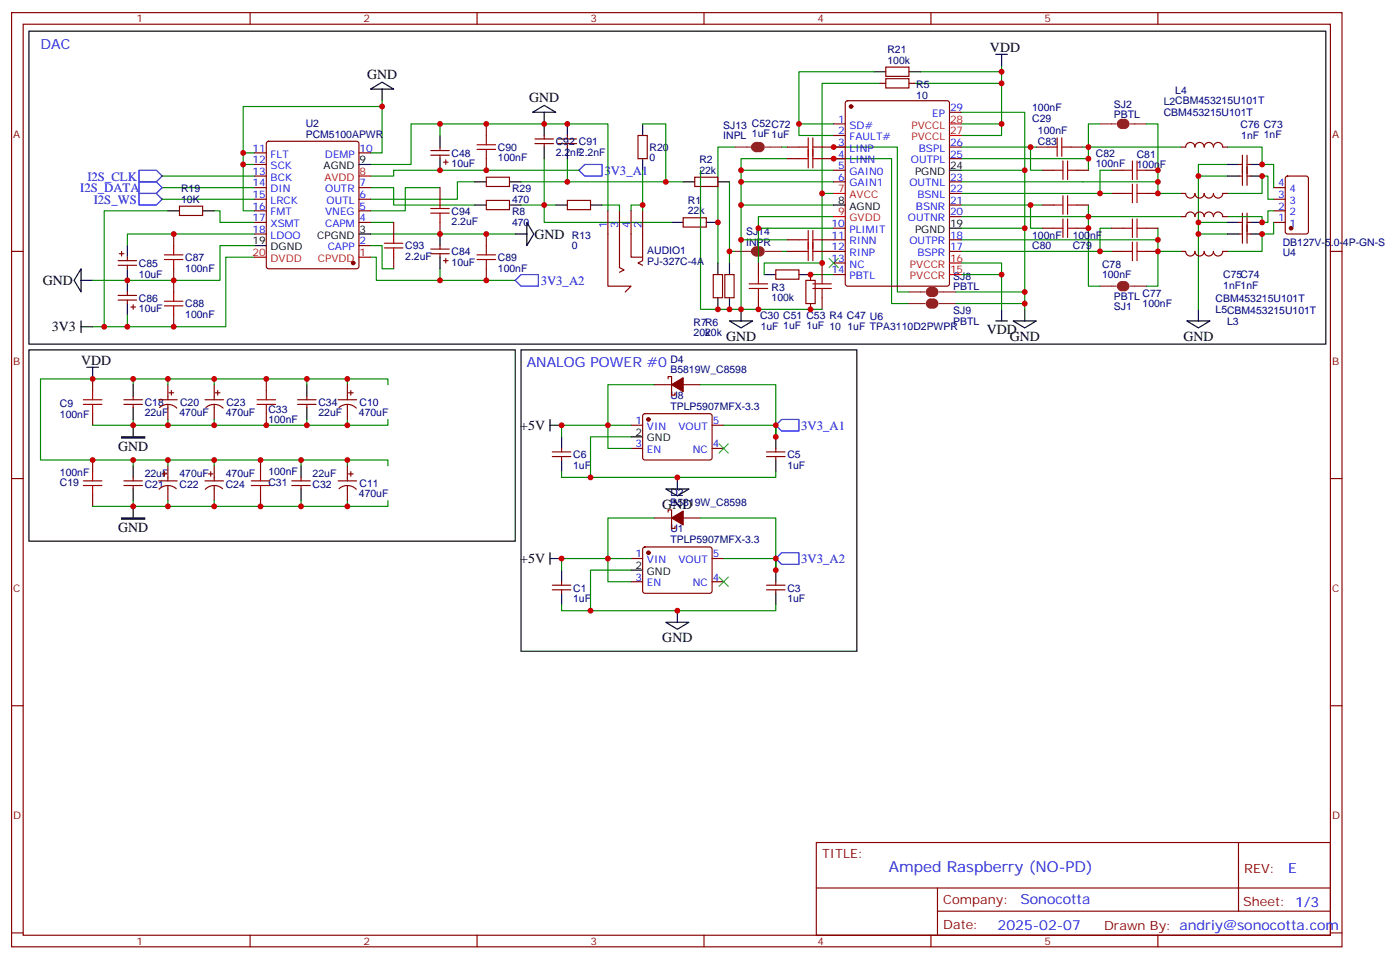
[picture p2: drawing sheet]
<svg xmlns="http://www.w3.org/2000/svg" width="427mm" height="292mm" viewBox="0 0 427 292" stroke-linecap="round" stroke-linejoin="round" font-family="sans-serif">
<g fill="none" stroke="#870000" stroke-width=".35">
<path d="M3.5 3.8h405.4v284.4h-405.4zM7.1 7.4h398.2v277.3h-398.2zM76.2 3.8v3.6M145.3 3.8v3.6M214.5 3.8v3.6M283.6 3.8v3.6M352.8 3.8v3.6M148.2 37.7v3.5M254 37.7h3.5M257.8 30.9l.4-.2h30.4l.6 .4 .1 55.3-.5 .6-30.6 .1-.6-.5-.1-55.2zM268.1 25.4h1.8M269.9 20.4h7v2.8h-7z"/>
<path d="M269.9 24h7v2.8h-7zM276.9 25.4h1.8M289.3 34.2h3.5M77.6 57.1h3.5M77.6 53.6h3.5M77.6 50.1h3.5M77.6 46.5h3.5M81.4 43.2l.4-.2h26.9l.5 .2 .2 .5v37.4l-.3 .5-.4 .2h-26.9l-.5-.2-.2-.5v-37.4zM109.4 57.1h3.5M109.4 46.5h3.5M131.2 47.2h5.7M131.2 45.8h5.7"/>
<path d="M134.1 44.8v1M134.1 47.2v1.1M134.1 57.1v3.5M135.1 49.4h1.4M135.8 48.6v1.5M148.2 53.9h7v2.9h-7zM148.2 48.3v3.5M163 43.7h5.6M163 42.3h5.6M165.8 41.2v1.1M165.8 43.7v1.1M170 43.7h5.7"/>
<path d="M170 42.3h5.7M172.9 41.2v1.1M172.9 43.7v1.1M194.4 41.2h2.8v7.1h-2.8zM211.7 53.9h7v2.9h-7zM239.9 44.8h3.5M239.9 48.3h3.5M250.5 44.8h7M250.5 48.3h7M254 51.8h3.5M254 41.2h3.5M254 55.4h3.5"/>
<path d="M289.3 44.8h3.5M289.3 48.3h3.5M289.3 58.9h3.5M289.3 55.4h3.5M315.7 44.8h3.6M317.5 51.8h3.5M326.3 44.8h3.5M328.1 51.8h3.5M338.7 58.9h3.5M338.7 51.8h3.5M349.2 58.9h3.6M349.2 51.8h3.6"/>
<path d="M359.8 44.8h1.4a1.41 1.41 0 0 1 1.5-1.4 1.41 1.41 0 0 1 1.4 1.4 1.41 1.41 0 0 1 1.4-1.4 1.41 1.41 0 0 1 1.4 1.4 1.41 1.41 0 0 1 1.4-1.4 1.41 1.41 0 0 1 1.4 1.4 1.41 1.41 0 0 1 1.4-1.4 1.41 1.41 0 0 1 1.4 1.4h1.4M359.8 58.9h1.4a1.41 1.41 0 0 0 1.5 1.4 1.41 1.41 0 0 0 1.4-1.4 1.41 1.41 0 0 0 1.4 1.4 1.41 1.41 0 0 0 1.4-1.4 1.41 1.41 0 0 0 1.4 1.4 1.41 1.41 0 0 0 1.4-1.4 1.41 1.41 0 0 0 1.4 1.4 1.41 1.41 0 0 0 1.4-1.4h1.4M377.5 53.6h1M377.5 50.1h1M378.5 47.2v9.2M379.9 47.2v9.2M379.9 53.6h1.1M379.9 50.1h1.1M388.1 57.1h3.5M391.8 53.8l.5-.2h5.6l.7 .4v16.5l-.4 .7h-5.9l-.7-.4v-16.5zM3.5 76.5h3.6M36 79.3h5.6"/>
<path d="M36.3 77.2h1.4M37 76.5v1.4M38.8 78.3v1M52.9 71.2v3.6M54.7 62.8h7v2.8h-7zM77.6 67.7h3.5M77.6 64.2h3.5M77.6 60.6h3.5M77.6 71.2h3.5M109.4 67.7h3.5M109.4 64.2h3.5M109.4 60.6h3.5"/>
<path d="M109.4 74.8h3.5M119.9 67.7v3.5M119.9 78.3v3.5M131.2 77.2h5.7M131.2 75.8h5.7M134.1 67.7v3.5M134.1 74.8v1M134.1 77.2v1.1M135.1 79.3h1.4M135.8 78.6v1.4M148.2 61h7v2.8h-7zM148.2 71.2v3.6"/>
<path d="M172.9 61h7v2.8h-7zM185.2 64.2v22.9h7.1l-1.8 1.8M188.7 64.2v17.3l1.4 .7-1.4 .7M192.3 64.2v14.1h3.5M195.8 64.2v15.1l-1.4 .7 1.4 .8M208.1 66.3h7.1v2.8h-7.1zM239.9 76.5h3.5M239.9 73h3.5M250.5 76.5h7M250.5 73h7M254 69.5h3.5M289.3 76.5h3.5"/>
<path d="M289.3 73h3.5M289.3 62.4h3.5M289.3 65.9h3.5M317.5 69.5h3.5M317.5 62.4h3.5M328.1 69.5h3.5M328.1 62.4h3.5M338.7 76.5h3.5M338.7 69.5h3.5M349.2 76.5h3.6M349.2 69.5h3.6M359.8 65.9h1.4a1.41 1.41 0 0 1 1.5-1.4 1.41 1.41 0 0 1 1.4 1.4 1.41 1.41 0 0 1 1.4-1.4 1.41 1.41 0 0 1 1.4 1.4 1.41 1.41 0 0 1 1.4-1.4 1.41 1.41 0 0 1 1.4 1.4 1.41 1.41 0 0 1 1.4-1.4 1.41 1.41 0 0 1 1.4 1.4h1.4"/>
<path d="M364.1 76.5a1.41 1.41 0 0 1-1.4 1.4 1.41 1.41 0 0 1-1.5-1.4h-1.4M366.9 76.5a1.41 1.41 0 0 1-1.4 1.4 1.41 1.41 0 0 1-1.4-1.4M369.7 76.5a1.41 1.41 0 0 1-1.4 1.4 1.41 1.41 0 0 1-1.4-1.4M372.5 76.5a1.41 1.41 0 0 1-1.4 1.4 1.41 1.41 0 0 1-1.4-1.4M372.5 76.5h1.4M377.5 67.7h1M377.5 71.2h1M378.5 64.9v9.1M379.9 67.7h1.1M379.9 64.9v9.1M379.9 71.2h1.1M388.1 67.7h3.5"/>
<path d="M388.1 64.2h3.5M388.1 60.6h3.5M405.3 76.5h3.6M36 80.8h5.6M36 91.3h5.6M36 89.9h5.6M38.8 80.8v1M38.8 88.9v1M38.8 91.3v1.1M39.9 93.5h1.4M40.6 92.7v1.5M52.9 81.8v7.1"/>
<path d="M52.9 95.9v3.5M148.2 81.8v3.5M217.3 83.6h2.8v7h-2.8zM220.8 83.6h2.9v7h-2.9zM231.1 80v3.6M231.1 90.6v3.6M236.4 82.2h7v2.8h-7zM245.5 85.3h2.9v7.1h-2.9zM246.9 83.6v1.7M246.9 92.4v1.8M250.5 80v3.6M250.5 90.6v3.6"/>
<path d="M254 80h3.5M254 83.6h3.5M28.2 115.3v3.6M51.2 117.1v4.6M51.5 119.6h1.4M52.2 118.9v1.4M65.3 117.1v4.6M65.6 119.6h1.4M66.3 118.9v1.4M81.1 115.3v3.6M105.8 117.1v4.6M106.2 119.6h1.4"/>
<path d="M106.9 118.9v1.4M199.3 117.1h5.3M203.6 115.3v-.7h1v5.7h1.1v-.7M208.1 117.1h5.3M28.2 125.9v3.5M37.7 121.7h5.7M37.7 123.1h5.7M40.6 120.6v1.1M40.6 123.1v1M48.3 121.7h5.7M48.6 124.1a3.8 3.8 0 0 1 5.3 .1M51.2 123.1v4.6"/>
<path d="M62.4 121.7h5.7M62.7 124.1a3.8 3.8 0 0 1 5.3 .1M65.3 123.1v4.6M81.1 125.9v3.5M90.7 121.7h5.6M90.7 123.1h5.6M93.5 120.6v1.1M93.5 123.1v1M103 121.7h5.7M103.3 124.1a3.8 3.8 0 0 1 5.2 .1M105.8 123.1v4.6M168.3 139h5.6"/>
<path d="M168.3 137.5h5.6M171.1 136.5v1M171.1 139v1M192.3 129.4h3.5M192.3 136.5h3.5M196 126.1l.5-.2 20 .1 .5 .6-.1 13-.6 .4h-20.1l-.4-.7v-12.7zM217 129.4h3.5M217 136.5h3.5M233.5 139h5.7M233.5 137.5h5.7M236.4 136.5v1M236.4 139v1"/>
<path d="M3.5 145.7h3.6M28.2 140v3.5M28.2 150.6v3.5M37.7 146.4h5.7M37.7 147.8h5.7M40.6 145.3v1.1M40.6 147.8v1M48.3 146.4h5.7M49.4 144.3h1.4M50.1 143.5v1.5M51.2 141.8v4.6M51.2 147.8v4.6"/>
<path d="M53.7 148.7a3.8 3.8 0 0 0-5.3 .2M62.4 146.4h5.7M63.5 144.3h1.4M64.2 143.5v1.5M65.3 141.8v4.6M65.3 147.8v4.6M67.8 148.7a3.8 3.8 0 0 0-5.2 .2M79.4 140v3.5M79.4 150.6v3.5M88.9 146.4h5.6M88.9 147.8h5.6M91.7 145.3v1.1"/>
<path d="M91.7 147.8v1M103 146.4h5.7M103.3 148.7a3.8 3.8 0 0 1 5.2 .2M105.8 141.8v4.6M105.8 147.8v4.6M106.2 144.3h1.4M106.9 143.5v1.5M199.3 157.7h5.3M203.6 155.9v-.7h1v5.6h1.1v-.7M208.1 157.7h5.3M405.3 145.7h3.6M168.3 179.5h5.6"/>
<path d="M168.3 178.1h5.6M171.1 177.1v1M171.1 179.5v1.1M192.3 170h3.5M192.3 177.1h3.5M196 166.7l.5-.2h20l.5 .7-.1 13-.6 .4-20.1-.1-.4-.6v-12.7zM217 170h3.5M217 177.1h3.5M233.5 179.5h5.7M233.5 178.1h5.7M236.4 177.1v1M236.4 179.5v1.1"/>
<path d="M3.5 214.8h3.6M405.3 214.8h3.6M248.7 256.4h156.6v28.3h-156.6zM377.3 256.5v20.8M248.7 270.3h156.5M285.6 277.3h119.6M285.6 270.3v14.1M3.5 284h3.6M76.2 284.7v3.5M145.3 284.7v3.5M214.5 284.7v3.5M283.6 284.7v3.5"/>
<path d="M352.8 284.7v3.5M405.3 284h3.6"/>
</g>
<g fill="none" stroke="#000" stroke-width=".35">
<path d="M8.8 9.5h395.1v95.2h-395.1zM303.4 16.5h3.5M305.2 16.5v3.6M112.9 27.1l3.5-2.1 3.5 2.1zM116.4 27.1v3.6M162.3 34.2l3.5-2.1 3.5 2.1zM165.8 34.2v7M172.9 37.7v3.5M195.8 37.7v3.5M266.3 21.8h3.6M276.9 21.8h3.6M109.4 50.1h3.5"/>
<path d="M134.1 41.2v3.6M134.1 48.3v3.5M144.6 55.4h3.6M155.2 55.4h3.5M165.8 44.8v3.5M172.9 44.8v3.5M195.8 48.3v3.5M208.1 55.4h3.6M218.7 55.4h3.5M289.3 51.8h3.5M373.9 53.6h3.6M373.9 50.1h3.6"/>
<path d="M381 53.6h3.5M381 50.1h3.5M38.8 74.8v3.5M51.2 64.2h3.5M61.7 64.2h3.6M77.6 74.8h3.5M109.4 71.2h3.5M134.1 71.2v3.6M134.1 78.3v3.5M144.6 62.4h3.6M155.2 62.4h3.5M157 71.2h3.5"/>
<path d="M160.5 67.7l2.1 3.5-2.1 3.6zM169.3 62.4h3.6M179.9 62.4h3.5M204.6 67.7h3.5M215.2 67.7h3.5M254 62.4h3.5M289.3 69.5h3.5M373.9 67.7h3.6M373.9 71.2h3.6M381 67.7h3.5M381 71.2h3.5M24.7 81.8v7.1l-2.1-3.6z"/>
<path d="M24.7 85.3h3.5M24.7 99.4h3.5M24.7 97.7v3.5M38.8 81.8v7.1M38.8 92.4v3.5M218.7 80v3.6M218.7 90.6v3.6M222.2 97.7h7.1l-3.5 2.1zM222.2 80v3.6M222.2 90.6v3.6M225.8 94.2v3.5M232.8 83.6h3.6"/>
<path d="M243.4 83.6h3.5M303.4 97.7h3.5M305.2 94.2v3.5M308.7 97.7h7l-3.5 2.1zM312.2 94.2v3.5M361.6 97.7h7.1l-3.6 2.1zM365.1 94.2v3.5M8.8 106.5h148.2v58.2h-148.2zM26.5 111.8h3.5M28.2 111.8v3.5M40.6 117.1v3.5M93.5 117.1v3.5"/>
<path d="M158.7 106.5h102.4v91.7h-102.4zM40.6 124.1v3.6M40.6 129.4v3.6M93.5 124.1v3.6M167.6 127.7v3.5M167.6 129.4h3.5M171.1 133v3.5M192.3 133h3.5M236.4 133v3.5M40.6 141.8v3.5M40.6 148.8v3.6M40.6 154.1v3.6"/>
<path d="M91.7 141.8v3.5M91.7 148.8v3.6M171.1 140v3.5M202.8 148.8h7.1l-3.5 2.2zM206.4 145.3v3.5M236.4 140v3.5M167.6 170h3.5M167.6 168.2v3.6M171.1 173.5v3.6M192.3 173.5h3.5M236.4 173.5v3.6M171.1 180.6v3.5"/>
<path d="M202.8 189.4h7.1l-3.5 2.1zM206.4 185.9v3.5M236.4 180.6v3.5"/>
</g>
<g fill="none" stroke="#008700" stroke-width=".35">
<path d="M116.4 30.7v15.8h-3.5M116.4 32.4h-42.3v14.1h3.5M134.1 37.7v3.5M195.8 37.7h7v17.7M254 37.7h-10.6v3.5h10.6M266.3 21.8h-22.9v15.9M268.1 25.4h-17.6v33.5h3.5M280.5 21.8h24.7M292.8 34.2h19.4v17.6M292.8 37.7h12.4M305.2 25.4v15.8h-12.4M305.2 20.1v5.3h-26.5"/>
<path d="M335.1 37.7h-3.5v7.1h-1.8M349.2 37.7h3.6v17.7M49.4 57.1h28.2M49.4 53.6h28.2M74.1 46.5v17.7h3.5M74.1 50.1h3.5M112.9 57.1h7v5.3h24.7M112.9 50.1h12.3v-12.4h60v26.5M134.1 57.1h-10.6v7.1h-10.6M144.6 55.4h-5.3v5.2h-26.4M165.8 48.3v14.1h-7.1M172.9 48.3v7.1h-14.2"/>
<path d="M172.9 55.4h35.2M176.4 51.8h-56.5v1.8h-7M195.8 51.8v12.4M213.4 51.8v42.4h12.4M222.2 55.4v21.1M224 44.8h-5.3v35.2M225.8 51.8h28.2M225.8 55.4h28.2M238.1 44.8h1.8M239.9 48.3h-14.1v45.9h24.7M250.5 58.9v21.1h-17.7v3.6M254 44.8h19.4v44.1h3.5"/>
<path d="M254 48.3h17.6v44.1h5.3M292.8 55.4h60v3.5h7M292.8 58.9h45.9M292.8 51.8h19.4v17.7M292.8 44.8h22.9M314 44.8v7h3.5M331.6 48.3v3.5M338.7 51.8h-3.6v7.1M359.8 44.8h-28.2v3.5h-38.8M365.1 53.6v14.1M373.9 50.1h-8.8v3.5h8.8M373.9 58.9h10.6v-5.3h1.8v7h1.8"/>
<path d="M373.9 44.8h10.6v5.3h3.6v7M49.4 60.6h28.2M51.2 64.2h-19.5v35.2M65.3 64.2h1.7v3.5h10.6M77.6 71.2h-38.8v3.6M77.6 74.8h-10.6v10.5h-38.8M77.6 78.3h-8.8v21.1h-40.6M112.9 71.2h44.1M112.9 78.3h1.8v7h42.3M112.9 74.8h3.5v7h3.5M112.9 67.7h7M169.3 62.4h-3.5v5.3h38.8"/>
<path d="M183.4 62.4h5.3v1.8M195.8 62.4h-3.5v1.8M224 76.5h-1.8v3.5M225.8 62.4h28.2M225.8 73h14.1M231.1 69.5h22.9M238.1 76.5h1.8M254 65.9h-22.9v14.1M292.8 76.5h45.9M292.8 69.5h19.4v24.7M292.8 73h60M292.8 62.4h24.7"/>
<path d="M314 62.4v7.1h3.5M331.6 62.4v3.5h-38.8M338.7 69.5h-3.6v7M352.8 76.5v10.6h-3.6M352.8 73v3.5h7M352.8 69.5v3.5M359.8 65.9h-28.2v21.2h3.5M365.1 71.2v23M373.9 67.7h-8.8v3.5h8.8M388.1 64.2h-1.8v3.5h-1.8v-1.8h-10.6M388.1 67.7v3.5h-3.6v5.3h-10.6M38.8 95.9v3.5"/>
<path d="M134.1 81.8v3.5M246.9 83.6h7.1M291 88.9h21.2M291 92.4h21.2M292.8 83.6h12.4M292.8 80h12.4v14.2M40.6 115.3v1.8M51.2 117.1v-1.8h-38.9v24.7h28.3v1.8M51.2 115.3h14.1v1.8M65.3 115.3h28.2v1.8M93.5 115.3h12.3v1.8M105.8 115.3h12.4v1.8"/>
<path d="M199.3 117.1h-14.1v19.4h7.1M213.4 117.1h23v15.9M40.6 127.7v1.7M51.2 127.7v1.7h-23M65.3 127.7v1.7h-14.1M93.5 127.7v1.7h-28.2M105.8 127.7v1.7h-12.3M118.2 127.7v1.7h-12.4M192.3 133h-12.4v12.3M192.3 129.4h-21.2v3.6M220.5 129.4h15.9v3.6M236.4 129.4v3.6"/>
<path d="M40.6 140h10.6v1.8M40.6 152.4v1.7h-12.4M51.2 140h14.1v1.8M51.2 152.4v1.7h-10.6M65.3 152.4v1.7h-14.1M65.3 140h26.4v1.8M91.7 152.4v1.7h-26.4M91.7 140h14.1v1.8M105.8 152.4v1.7h-14.1M105.8 140h12.4v1.8M118.2 152.4v1.7h-12.4M171.1 143.5v1.8h65.3v-1.8"/>
<path d="M199.3 157.7h-14.1v19.4h7.1M213.4 157.7h23v15.8M192.3 173.5h-12.4v12.4M192.3 170h-21.2v3.5M220.5 170h15.9v3.5M236.4 170v3.5M171.1 184.1v1.8h65.3v-1.8"/>
</g>
<g fill="none" stroke="#a10000" stroke-width=".35">
<path d="M145.3 45.5h5.7M145.3 44.1h5.7M148.2 41.2v2.9M148.2 45.5v2.8M243.4 44.8h2.8M243.4 48.3h2.8M246.2 41.9v9.2M247.6 44.8h2.9M247.6 41.9v9.2M247.6 48.3h2.9M319.3 44.8h2.8M321 51.8h2.8"/>
<path d="M322.1 41.9v5.7M323.5 44.8h2.8M323.5 41.9v5.7M323.8 49v5.6M323.8 59.6v5.6M325.3 49v5.6M325.3 59.6v5.6M325.3 51.8h2.8M342.2 58.9h2.8M342.2 51.8h2.8M345 49v5.6M345 56.1v5.6"/>
<path d="M346.4 49v5.6M346.4 56.1v5.6M346.4 58.9h2.8M346.4 51.8h2.8M50.1 79h5.6M50.1 77.6h5.6M52.9 74.8v2.8M52.9 79v2.8M117.1 74h5.7M117.1 75.5h5.7M119.9 71.2v2.8M119.9 75.5v2.8"/>
<path d="M131.2 63.5h5.7M131.2 64.9h5.7M134.1 60.6v2.9M134.1 64.9v2.8M145.3 79h5.7M145.3 77.6h5.7M148.2 74.8v2.8M148.2 79v2.8M243.4 76.5h2.8M243.4 73h2.8M246.2 70.2v9.1M247.6 76.5h2.9"/>
<path d="M247.6 70.2v9.1M247.6 73h2.9M321 69.5h2.8M321 62.4h2.8M323.8 66.6v5.7M325.3 69.5h2.8M325.3 62.4h2.8M325.3 66.6v5.7M342.2 76.5h2.8M342.2 69.5h2.8M345 66.6v5.7M345 73.7v5.6"/>
<path d="M346.4 76.5h2.8M346.4 66.6v5.7M346.4 73.7v5.6M346.4 69.5h2.8M50.1 93.1h5.6M50.1 91.7h5.6M52.9 88.9v2.8M52.9 93.1v2.8M228.2 86.4h5.7M228.2 87.8h5.7M231.1 83.6v2.8M231.1 87.8v2.8"/>
<path d="M247.6 86.4h5.7M247.6 87.8h5.7M250.5 83.6v2.8M250.5 87.8v2.8M28.2 118.9v2.8M81.1 118.9v2.8M25.4 123.1h5.6M25.4 121.7h5.6M28.2 123.1v2.8M78.3 123.1h5.7M78.3 121.7h5.7M81.1 123.1v2.8"/>
<path d="M25.4 146.4h5.6M25.4 147.8h5.6M28.2 143.5v2.9M28.2 147.8v2.8M76.6 146.4h5.6M76.6 147.8h5.6M79.4 143.5v2.9M79.4 147.8v2.8"/>
</g>
<path d="M37 133h7.1v.3h-7.1zM37 157.7h7.1v.3h-7.1z" fill="#000" stroke="#000" stroke-width=".35"/>
<g fill="#870000" stroke="#870000" stroke-width=".35">
<path d="M204.6 157.7l3.5-2.2v4.3z"/>
<path d="M204.6 117.1l3.5-2.1v4.2z"/>
<circle cx="393.3" cy="69.5" r=".53"/>
<circle cx="259.3" cy="32.4" r=".53"/>
<circle cx="107.6" cy="80" r=".53"/>
<circle cx="197.6" cy="168.2" r=".53"/>
<circle cx="197.6" cy="127.7" r=".53"/>
</g>
<path d="M341.8 37a.71 .71 0 0 0-.7 .7 .71 .71 0 0 0 .7 .7M342.5 37a.71 .71 0 0 1 .8 .7 .71 .71 0 0 1-.8 .7M230.7 44.1a.76 .76 0 0 0-1 .7 .76 .76 0 0 0 1 .7M231.4 44.1a.71 .71 0 0 1 .7 .7 .71 .71 0 0 1-.7 .7M230.7 75.8a.76 .76 0 0 0-1 .7 .76 .76 0 0 0 1 .7M231.4 75.8a.71 .71 0 0 1 .7 .7 .71 .71 0 0 1-.7 .7M283.6 91.7a.71 .71 0 0 0-.7 .7 .71 .71 0 0 0 .7 .7M283.6 88.2a.71 .71 0 0 0-.7 .7 .71 .71 0 0 0 .7 .7M284.3 91.7a.71 .71 0 0 1 .7 .7 .71 .71 0 0 1-.7 .7M284.3 88.2a.71 .71 0 0 1 .7 .7 .71 .71 0 0 1-.7 .7M341.8 86.4a.71 .71 0 0 0-.7 .7 .71 .71 0 0 0 .7 .7M342.5 86.4a.71 .71 0 0 1 .8 .7 .71 .71 0 0 1-.8 .7" fill="none" stroke="#8c2424" stroke-width="1.8"/>
<g fill="none" stroke="#8c2424" stroke-width=".35">
<path d="M335.1 37.7h5M344.3 37.7h4.9M224 44.8h5M229.7 44.8h2.4M233.2 44.8h4.9M224 76.5h5M229.7 76.5h2.4M233.2 76.5h4.9M276.9 92.4h5M276.9 88.9h5M286.1 92.4h4.9M286.1 88.9h4.9"/>
<path d="M335.1 87.1h5M344.3 87.1h4.9"/>
</g>
<path d="M42.3 55.4h5.3l1.8 1.7-1.8 1.8h-5.3zM42.3 58.9h5.3l1.8 1.7-1.8 1.8h-5.3zM42.3 51.8h5.3l1.8 1.8-1.8 1.8h-5.3zM176.4 51.8l1.8-1.7h5.2v3.5h-5.2zM157 85.3l1.7-1.7h5.3v3.5h-5.3zM236.4 129.4l1.7-1.7h5.3v3.5h-5.3zM236.4 170l1.7-1.8h5.3v3.6h-5.3z" fill="none" stroke="#00f" stroke-width=".35"/>
<path d="M252.6 78.6l2.8 2.9M255.4 78.6l-2.8 2.9M219.1 135.1l2.8 2.8M221.9 135.1l-2.8 2.8M219.1 175.6l2.8 2.9M221.9 175.6l-2.8 2.9" fill="none" stroke="#3c3" stroke-width=".35"/>
<path d="M289.3 37.7h3.5M109.4 53.6h3.5M254 58.9h3.5M289.3 41.2h3.5M77.6 78.3h3.5M109.4 78.3h3.5M254 65.9h3.5M289.3 83.6h3.5M289.3 80h3.5" fill="none" stroke="#f00" stroke-width=".35"/>
<g fill="#c00">
<circle cx="40.6" cy="129.4" r=".88"/>
<circle cx="40.6" cy="115.3" r=".88"/>
<circle cx="28.2" cy="115.3" r=".88"/>
<circle cx="51.2" cy="115.3" r=".88"/>
<circle cx="51.2" cy="129.4" r=".88"/>
<circle cx="28.2" cy="140" r=".88"/>
<circle cx="40.6" cy="140" r=".88"/>
<circle cx="51.2" cy="140" r=".88"/>
<circle cx="40.6" cy="154.1" r=".88"/>
<circle cx="51.2" cy="154.1" r=".88"/>
<circle cx="65.3" cy="140" r=".88"/>
<circle cx="79.4" cy="140" r=".88"/>
<circle cx="65.3" cy="154.1" r=".88"/>
<circle cx="79.4" cy="154.1" r=".88"/>
<circle cx="65.3" cy="129.4" r=".88"/>
<circle cx="81.1" cy="129.4" r=".88"/>
<circle cx="65.3" cy="115.3" r=".88"/>
<circle cx="81.1" cy="115.3" r=".88"/>
<circle cx="105.8" cy="115.3" r=".88"/>
<circle cx="105.8" cy="140" r=".88"/>
<circle cx="105.8" cy="154.1" r=".88"/>
<circle cx="105.8" cy="129.4" r=".88"/>
<circle cx="305.2" cy="21.8" r=".88"/>
<circle cx="384.5" cy="50.1" r=".88"/>
<circle cx="384.5" cy="53.6" r=".88"/>
<circle cx="384.5" cy="67.7" r=".88"/>
<circle cx="384.5" cy="71.2" r=".88"/>
<circle cx="305.2" cy="37.7" r=".88"/>
<circle cx="305.2" cy="25.4" r=".88"/>
<circle cx="243.4" cy="37.7" r=".88"/>
<circle cx="218.7" cy="94.2" r=".88"/>
<circle cx="218.7" cy="67.7" r=".88"/>
<circle cx="222.3" cy="76.5" r=".88"/>
<circle cx="222.3" cy="94.2" r=".88"/>
<circle cx="225.8" cy="51.8" r=".88"/>
<circle cx="225.8" cy="55.4" r=".88"/>
<circle cx="254" cy="44.8" r=".88"/>
<circle cx="254" cy="48.3" r=".88"/>
<circle cx="312.2" cy="92.4" r=".88"/>
<circle cx="312.2" cy="88.9" r=".88"/>
<circle cx="312.2" cy="51.8" r=".88"/>
<circle cx="246.9" cy="94.2" r=".88"/>
<circle cx="246.9" cy="83.6" r=".88"/>
<circle cx="331.6" cy="69.5" r=".88"/>
<circle cx="352.8" cy="51.8" r=".88"/>
<circle cx="250.5" cy="80" r=".88"/>
<circle cx="134.1" cy="51.8" r=".88"/>
<circle cx="331.6" cy="44.8" r=".88"/>
<circle cx="331.6" cy="48.3" r=".88"/>
<circle cx="231.1" cy="69.5" r=".88"/>
<circle cx="231.1" cy="94.2" r=".88"/>
<circle cx="225.8" cy="94.2" r=".88"/>
<circle cx="250.5" cy="58.9" r=".88"/>
<circle cx="225.8" cy="62.4" r=".88"/>
<circle cx="225.8" cy="73" r=".88"/>
<circle cx="365.1" cy="71.2" r=".88"/>
<circle cx="365.1" cy="67.7" r=".88"/>
<circle cx="365.1" cy="53.6" r=".88"/>
<circle cx="352.8" cy="76.5" r=".88"/>
<circle cx="335.1" cy="76.5" r=".88"/>
<circle cx="352.8" cy="73" r=".88"/>
<circle cx="331.6" cy="65.9" r=".88"/>
<circle cx="314" cy="62.4" r=".88"/>
<circle cx="352.8" cy="55.4" r=".88"/>
<circle cx="335.1" cy="58.9" r=".88"/>
<circle cx="314" cy="44.8" r=".88"/>
<circle cx="305.2" cy="83.6" r=".88"/>
<circle cx="312.2" cy="69.5" r=".88"/>
<circle cx="172.9" cy="55.4" r=".88"/>
<circle cx="172.9" cy="37.7" r=".88"/>
<circle cx="165.8" cy="37.7" r=".88"/>
<circle cx="165.8" cy="62.4" r=".88"/>
<circle cx="38.8" cy="85.3" r=".88"/>
<circle cx="134.1" cy="71.2" r=".88"/>
<circle cx="116.4" cy="32.4" r=".88"/>
<circle cx="74.1" cy="50.1" r=".88"/>
<circle cx="74.1" cy="46.5" r=".88"/>
<circle cx="52.9" cy="85.3" r=".88"/>
<circle cx="52.9" cy="71.2" r=".88"/>
<circle cx="52.9" cy="99.4" r=".88"/>
<circle cx="38.8" cy="99.4" r=".88"/>
<circle cx="134.1" cy="85.3" r=".88"/>
<circle cx="134.1" cy="37.7" r=".88"/>
<circle cx="148.2" cy="85.3" r=".88"/>
<circle cx="148.2" cy="71.2" r=".88"/>
<circle cx="148.2" cy="51.8" r=".88"/>
<circle cx="148.2" cy="37.7" r=".88"/>
<circle cx="31.8" cy="99.4" r=".88"/>
<circle cx="171.1" cy="129.4" r=".88"/>
<circle cx="171.1" cy="170" r=".88"/>
<circle cx="236.4" cy="173.5" r=".88"/>
<circle cx="236.4" cy="133" r=".88"/>
<circle cx="179.9" cy="185.9" r=".88"/>
<circle cx="206.4" cy="185.9" r=".88"/>
<circle cx="179.9" cy="145.3" r=".88"/>
<circle cx="206.4" cy="145.3" r=".88"/>
<circle cx="185.2" cy="170" r=".88"/>
<circle cx="236.4" cy="170" r=".88"/>
<circle cx="236.4" cy="129.4" r=".88"/>
<circle cx="185.2" cy="129.4" r=".88"/>
<circle cx="352.8" cy="58.9" r=".88"/>
<circle cx="91.7" cy="140" r=".88"/>
<circle cx="91.7" cy="154.1" r=".88"/>
<circle cx="93.5" cy="115.3" r=".88"/>
<circle cx="93.5" cy="129.4" r=".88"/>
<circle cx="195.8" cy="62.4" r=".88"/>
<circle cx="202.8" cy="55.4" r=".88"/>
</g>
<text font-size="4.6" fill="#00f" x="270.8" y="265.5">Amped Raspberry (NO-PD)</text>
<g font-size="4.2" fill="#00f">
<text x="12.3" y="14.8">DAC</text>
<text x="160.5" y="111.8">ANALOG POWER #0</text>
<text x="392.5" y="265.7">E</text>
<text x="310.9" y="275.3">Sonocotta</text>
<text x="304" y="283.1">2025-02-07</text>
</g>
<g font-size="4.2">
<text x="301.6" y="15.8">VDD</text>
<text x="111.8" y="23.9">GND</text>
<text x="161.2" y="31">GND</text>
<text x="162.8" y="72.6">GND</text>
<text x="13.1" y="86.8">GND</text>
<text x="15.8" y="100.9">3V3</text>
<text x="300.6" y="101.6">VDD</text>
<text x="221.2" y="103.8">GND</text>
<text x="307.6" y="103.8">GND</text>
<text x="360.5" y="103.8">GND</text>
<text x="24.7" y="111.1">VDD</text>
<text x="158.5" y="130.9">+5V</text>
<text x="36" y="137.2">GND</text>
<text x="201.8" y="154.9">GND</text>
<text x="36" y="161.9">GND</text>
<text x="158.5" y="171.4">+5V</text>
<text x="201.8" y="195.5">GND</text>
</g>
<g font-size="3.9" fill="#00f">
<text x="184.1" y="53.1">3V3_A1</text>
<text x="24.4" y="58.4">I2S_DATA</text>
<text x="26.6" y="55">I2S_CLK</text>
<text x="28.6" y="62.1">I2S_WS</text>
<text x="164.7" y="86.7">3V3_A2</text>
<text x="244.1" y="130.8">3V3_A1</text>
<text x="244.1" y="171.3">3V3_A2</text>
</g>
<g font-size="3.9" fill="#800">
<text x="250.5" y="261">TITLE:</text>
<text x="379.1" y="265.7">REV:</text>
<text x="287.4" y="275.2">Company:</text>
<text x="378.7" y="275.8">Sheet: 1/3</text>
<text x="287.4" y="282.9">Date:</text>
<text x="336.4" y="283">Drawn By: andriy@sonocotta.com</text>
</g>
<g font-size="3.2" fill="#800">
<text x="41.6" y="6.8">1</text>
<text x="110.8" y="6.8">2</text>
<text x="179.9" y="6.8">3</text>
<text x="249.1" y="6.8">4</text>
<text x="318.2" y="6.8">5</text>
<text x="4.1" y="41.9">A</text>
<text x="405.9" y="41.9">A</text>
<text x="4.1" y="111.1">B</text>
<text x="405.9" y="111.1">B</text>
<text x="4.1" y="180.2">C</text>
<text x="405.9" y="180.2">C</text>
<text x="4.1" y="249.4">D</text>
<text x="405.9" y="249.4">D</text>
<text x="41.6" y="287.7">1</text>
<text x="110.8" y="287.7">2</text>
<text x="179.9" y="287.7">3</text>
<text x="249.1" y="287.7">4</text>
<text x="318.2" y="287.7">5</text>
</g>
<g font-size="3.2" fill="#000080">
<text x="270.4" y="16.3">R21</text>
<text x="270.4" y="19.4">100k</text>
<text x="279.2" y="26.8">R5</text>
<text x="358.1" y="28.7">L4</text>
<text x="279.2" y="30">10</text>
<text x="314.5" y="33.8">100nF</text>
<text x="339.4" y="35.9">PBTL</text>
<text x="339.4" y="32.8">SJ2</text>
<text x="354.6" y="31.9">L2CBM453215U101T</text>
<text x="354.6" y="35.3">CBM453215U101T</text>
<text x="93.1" y="41.9">PCM5100APWR</text>
<text x="93.1" y="38.7">U2</text>
<text x="220.4" y="39.3">SJ13 C52C72</text>
<text x="314.5" y="37.1">C29</text>
<text x="316.2" y="40.9">100nF</text>
<text x="378" y="38.8">C76 C73</text>
<text x="137.6" y="47.7">C48</text>
<text x="151.7" y="45.9">C90</text>
<text x="169.3" y="47.4">2.2nF2.2nF</text>
<text x="169.3" y="44.2">C92 C91</text>
<text x="197.9" y="45.9">R20</text>
<text x="220.4" y="42.4">INPL 1uF 1uF</text>
<text x="316.2" y="44.1">C83</text>
<text x="333.9" y="47.7">C82</text>
<text x="346.3" y="47.9">C81</text>
<text x="378.2" y="42.4">1nF 1nF</text>
<text x="137.6" y="51">10uF</text>
<text x="151.7" y="49.1">100nF</text>
<text x="197.9" y="49.1">0</text>
<text x="213.1" y="52.9">22k</text>
<text x="213.1" y="49.7">R2</text>
<text x="333.9" y="50.9">100nF</text>
<text x="346.3" y="51.2">100nF</text>
<text x="55.2" y="58.5">R19</text>
<text x="156" y="58.5">R29</text>
<text x="55.2" y="61.7">10K</text>
<text x="137.6" y="65.3">C94</text>
<text x="156" y="65.6">R8</text>
<text x="156" y="61.8">470</text>
<text x="209.6" y="65.2">22k</text>
<text x="209.6" y="62.1">R1</text>
<text x="137.6" y="68.5">2.2uF</text>
<text x="156" y="68.8">470</text>
<text x="227.3" y="71.6">SJ14</text>
<text x="123.5" y="75.9">C93</text>
<text x="137.6" y="77.7">C84</text>
<text x="174.2" y="75.9">0</text>
<text x="174.2" y="72.7">R13</text>
<text x="197.2" y="77.3">AUDIO1</text>
<text x="227.3" y="74.7">INPR</text>
<text x="314.5" y="72.6">100nF</text>
<text x="314.5" y="75.9">C80</text>
<text x="326.8" y="72.6">100nF</text>
<text x="326.8" y="75.9">C79</text>
<text x="390.8" y="74.8">DB127V-5.0-4P-GN-S</text>
<text x="42.3" y="81.2">C85</text>
<text x="56.4" y="82.6">100nF</text>
<text x="56.4" y="79.4">C87</text>
<text x="123.5" y="79.1">2.2uF</text>
<text x="137.6" y="81">10uF</text>
<text x="151.7" y="82.6">100nF</text>
<text x="151.7" y="79.4">C89</text>
<text x="197.2" y="80.6">PJ-327C-4A</text>
<text x="335.8" y="81.4">C78</text>
<text x="390.8" y="78">U4</text>
<text x="42.3" y="84.5">10uF</text>
<text x="235.1" y="88.6">R3</text>
<text x="290.5" y="88.2">PBTL</text>
<text x="290.5" y="85.1">SJ8</text>
<text x="335.8" y="84.7">100nF</text>
<text x="372.7" y="87.8">1nF1nF</text>
<text x="372.7" y="84.7">C75C74</text>
<text x="42.3" y="95.1">10uF</text>
<text x="42.3" y="91.8">C86</text>
<text x="56.4" y="93.6">C88</text>
<text x="235.1" y="91.8">100k</text>
<text x="290.5" y="95.7">SJ9</text>
<text x="339.4" y="91.3">PBTL</text>
<text x="339.4" y="94.4">SJ1</text>
<text x="348.1" y="93.5">100nF</text>
<text x="348.1" y="90.3">C77</text>
<text x="370.3" y="91.8">CBM453215U101T</text>
<text x="370.3" y="95.3">L5CBM453215U101T</text>
<text x="56.4" y="96.8">100nF</text>
<text x="211.3" y="99.2">R7R6</text>
<text x="231.6" y="97">C30 C51 C53 R4 C47 U6</text>
<text x="231.8" y="100.6">1uF 1uF 1uF 10</text>
<text x="258.2" y="100.6">1uF TPA3110D2PWPR</text>
<text x="290.5" y="98.8">PBTL</text>
<text x="373.9" y="98.8">L3</text>
<text x="211.3" y="102.3">20k</text>
<text x="214.8" y="102.3">20k</text>
<text x="204.3" y="113.6">B5819W_C8598</text>
<text x="204.3" y="110.4">D4</text>
<text x="18.3" y="123.9">C9</text>
<text x="44.1" y="123.5">C18</text>
<text x="54.9" y="123.5">C20</text>
<text x="69" y="123.5">C23</text>
<text x="81.8" y="125.6">C33</text>
<text x="97" y="123.5">C34</text>
<text x="109.6" y="123.5">C10</text>
<text x="204.3" y="124.7">TPLP5907MFX-3.3</text>
<text x="204.3" y="121.5">U8</text>
<text x="18.3" y="127.1">100nF</text>
<text x="44.1" y="126.7">22uF</text>
<text x="54.7" y="126.7">470uF</text>
<text x="68.8" y="126.7">470uF</text>
<text x="81.8" y="128.8">100nF</text>
<text x="97" y="126.7">22uF</text>
<text x="109.4" y="126.7">470uF</text>
<text x="174.6" y="142.7">1uF</text>
<text x="174.6" y="139.5">C6</text>
<text x="239.9" y="142.7">1uF</text>
<text x="239.9" y="139.5">C5</text>
<text x="18.3" y="144.8">100nF</text>
<text x="18.3" y="148">C19</text>
<text x="44.1" y="145.2">22uF</text>
<text x="44.1" y="148.4">C21</text>
<text x="54.7" y="145.2">470uF</text>
<text x="54.7" y="148.4">C22</text>
<text x="68.8" y="145.2">470uF</text>
<text x="68.8" y="148.4">C24</text>
<text x="81.8" y="144.7">100nF</text>
<text x="81.8" y="147.9">C31</text>
<text x="95.2" y="145.2">22uF</text>
<text x="95.2" y="148.4">C32</text>
<text x="109.6" y="148.1">C11</text>
<text x="109.4" y="151.4">470uF</text>
<text x="204.3" y="154.1">B5819W_C8598</text>
<text x="204.3" y="151">D2</text>
<text x="204.3" y="165.2">TPLP5907MFX-3.3</text>
<text x="204.3" y="162.1">U1</text>
<text x="174.6" y="183.2">1uF</text>
<text x="174.6" y="180.1">C1</text>
<text x="239.9" y="183.2">1uF</text>
<text x="239.9" y="180.1">C3</text>
</g>
<g font-size="3.2" fill="#00f">
<text x="284" y="35.6">EP</text>
<text x="289.5" y="33.8">29</text>
<text x="255.3" y="37.4">1</text>
<text x="255.3" y="40.9">2</text>
<text x="258.8" y="39.1">SD#</text>
<text x="76.9" y="46.2">11</text>
<text x="82.4" y="47.9">FLT</text>
<text x="99" y="47.9">DEMP</text>
<text x="109.5" y="46.2">10</text>
<text x="255.3" y="44.4">3</text>
<text x="255.3" y="47.9">4</text>
<text x="258.8" y="42.7">FAULT#</text>
<text x="258.8" y="46.2">LINP</text>
<text x="280" y="46.2">BSPL</text>
<text x="289.5" y="47.9">25</text>
<text x="289.5" y="44.4">26</text>
<text x="76.9" y="49.7">12</text>
<text x="76.9" y="53.2">13</text>
<text x="82.4" y="51.5">SCK</text>
<text x="255.3" y="51.5">5</text>
<text x="258.8" y="49.7">LINN</text>
<text x="258.8" y="53.2">GAIN0</text>
<text x="277.5" y="49.7">OUTPL</text>
<text x="76.9" y="56.8">14</text>
<text x="82.4" y="55">BCK</text>
<text x="82.4" y="58.5">DIN</text>
<text x="99.1" y="58.5">OUTR</text>
<text x="109.5" y="56.8">7</text>
<text x="255.3" y="55">6</text>
<text x="258.8" y="56.8">GAIN1</text>
<text x="277.1" y="56.8">OUTNL</text>
<text x="289.5" y="58.5">22</text>
<text x="289.5" y="55">23</text>
<text x="389.4" y="56.8">4</text>
<text x="392.9" y="58.5">4</text>
<text x="76.9" y="60.3">15</text>
<text x="76.9" y="63.8">16</text>
<text x="82.4" y="62.1">LRCK</text>
<text x="82.4" y="65.6">FMT</text>
<text x="99" y="65.6">VNEG</text>
<text x="99.5" y="62.1">OUTL</text>
<text x="109.5" y="63.8">5</text>
<text x="109.5" y="60.3">6</text>
<text x="279" y="63.8">BSNR</text>
<text x="279.5" y="60.3">BSNL</text>
<text x="289.5" y="65.6">20</text>
<text x="289.5" y="62.1">21</text>
<text x="389.4" y="63.8">2</text>
<text x="389.4" y="60.3">3</text>
<text x="392.9" y="65.6">2</text>
<text x="392.9" y="62.1">3</text>
<text x="76.9" y="67.3">17</text>
<text x="76.9" y="70.9">18</text>
<text x="82.4" y="69.1">XSMT</text>
<text x="99.1" y="69.1">CAPM</text>
<text x="109.5" y="67.3">4</text>
<text x="184.9" y="69.5" transform="rotate(-90 184.9 69.5)">1</text>
<text x="188.4" y="69.5" transform="rotate(-90 188.4 69.5)">3</text>
<text x="191.9" y="69.5" transform="rotate(-90 191.9 69.5)">4</text>
<text x="195.4" y="69.5" transform="rotate(-90 195.4 69.5)">2</text>
<text x="253.3" y="69.1">10</text>
<text x="258.8" y="70.9">PLIMIT</text>
<text x="276.6" y="67.3">OUTNR</text>
<text x="389.4" y="67.3">1</text>
<text x="392.9" y="69.1">1</text>
<text x="82.4" y="72.6">LDOO</text>
<text x="99.8" y="76.2">CAPP</text>
<text x="109.5" y="74.4">2</text>
<text x="253.3" y="72.6">11</text>
<text x="253.3" y="76.2">12</text>
<text x="258.8" y="74.4">RINN</text>
<text x="258.8" y="77.9">RINP</text>
<text x="277.1" y="74.4">OUTPR</text>
<text x="279.5" y="77.9">BSPR</text>
<text x="289.5" y="76.2">17</text>
<text x="289.5" y="72.6">18</text>
<text x="253.3" y="79.7">13</text>
<text x="253.3" y="83.2">14</text>
<text x="258.8" y="81.5">NC</text>
<text x="258.8" y="85">PBTL</text>
<text x="193.6" y="129.1">1</text>
<text x="197.1" y="130.8">VIN</text>
<text x="206.7" y="130.8">VOUT</text>
<text x="217.1" y="129.1">5</text>
<text x="193.6" y="136.1">3</text>
<text x="197.1" y="137.9">EN</text>
<text x="211.1" y="137.9">NC</text>
<text x="217.1" y="136.1">4</text>
<text x="193.6" y="169.7">1</text>
<text x="197.1" y="171.4">VIN</text>
<text x="206.7" y="171.4">VOUT</text>
<text x="217.1" y="169.7">5</text>
<text x="193.6" y="176.7">3</text>
<text x="197.1" y="178.5">EN</text>
<text x="211.1" y="178.5">NC</text>
<text x="217.1" y="176.7">4</text>
</g>
<g font-size="3.2" fill="#f00">
<text x="277.7" y="39.1">PVCCL</text>
<text x="289.5" y="40.9">27</text>
<text x="289.5" y="37.4">28</text>
<text x="277.7" y="42.7">PVCCL</text>
<text x="109.5" y="53.2">8</text>
<text x="98.8" y="55">AVDD</text>
<text x="255.3" y="58.5">7</text>
<text x="255.3" y="65.6">9</text>
<text x="258.8" y="60.3">AVCC</text>
<text x="258.8" y="67.3">GVDD</text>
<text x="76.9" y="77.9">20</text>
<text x="109.5" y="77.9">1</text>
<text x="82.4" y="79.7">DVDD</text>
<text x="96.9" y="79.7">CPVDD</text>
<text x="277.3" y="81.5">PVCCR</text>
<text x="289.5" y="83.2">15</text>
<text x="289.5" y="79.7">16</text>
<text x="277.3" y="85">PVCCR</text>
</g>
<g font-size="3.2">
<text x="98.6" y="51.5">AGND</text>
<text x="109.5" y="49.7">9</text>
<text x="278.8" y="53.2">PGND</text>
<text x="289.5" y="51.5">24</text>
<text x="255.3" y="62.1">8</text>
<text x="258.8" y="63.8">AGND</text>
<text x="109.5" y="70.9">3</text>
<text x="278.8" y="70.9">PGND</text>
<text x="289.5" y="69.1">19</text>
<text x="76.9" y="74.4">19</text>
<text x="82.4" y="76.2">DGND</text>
<text x="96.6" y="72.6">CPGND</text>
<text x="193.6" y="132.6">2</text>
<text x="197.1" y="134.4">GND</text>
<text x="193.6" y="173.2">2</text>
<text x="197.1" y="174.9">GND</text>
</g>
</svg>
